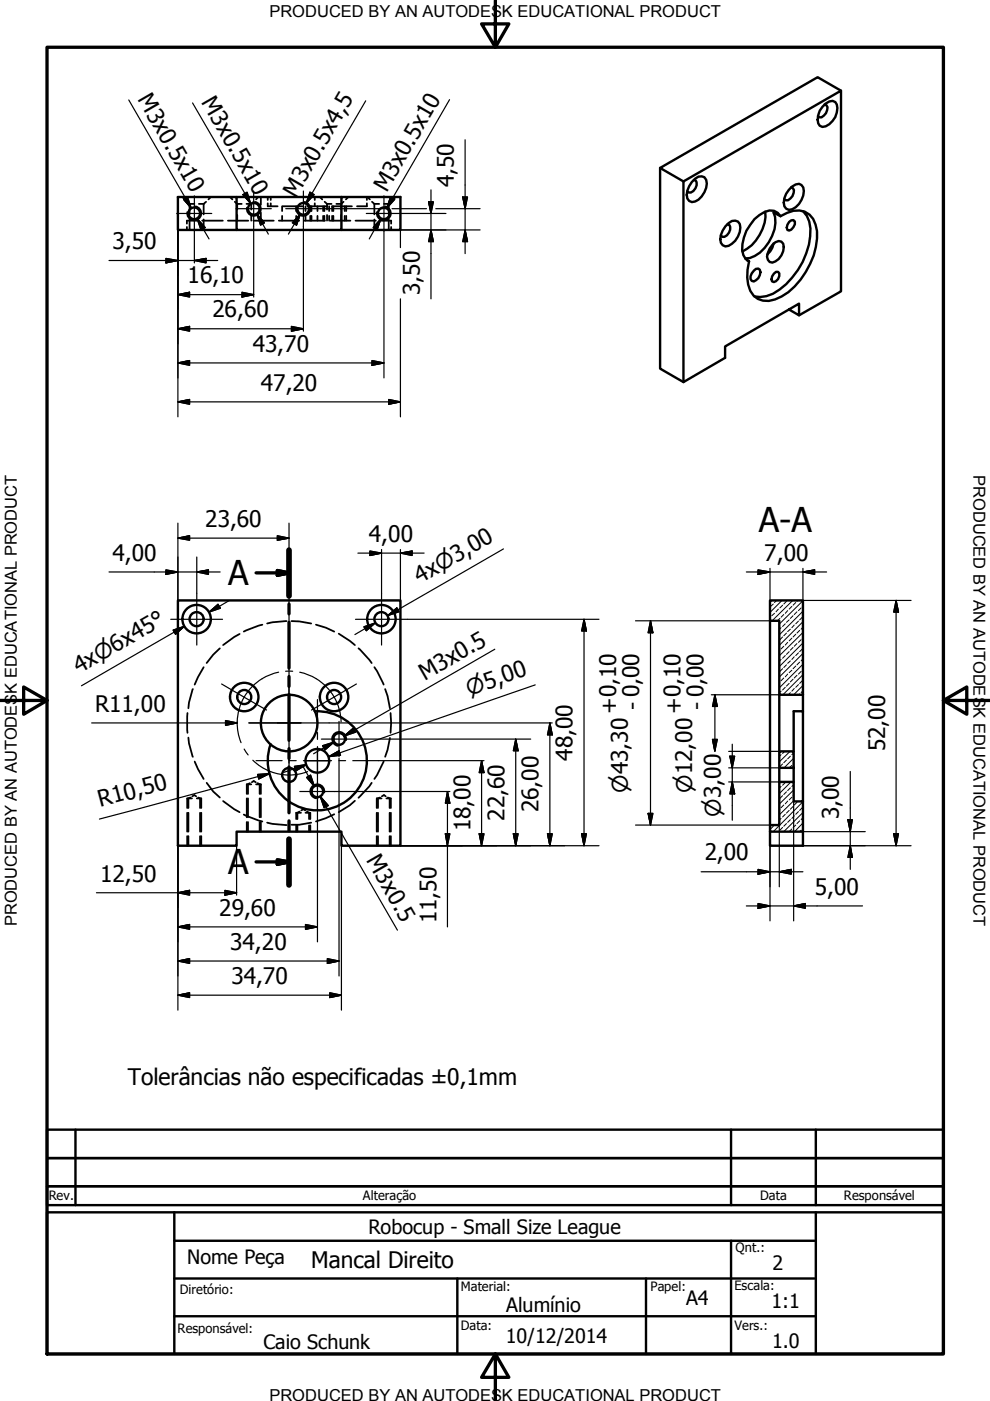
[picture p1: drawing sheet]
<svg xmlns="http://www.w3.org/2000/svg" width="210mm" height="297mm" viewBox="0 0 210 297" stroke-linecap="round" stroke-linejoin="round" font-family="sans-serif">
<!-- layer: Visible (ISO) -->
<g fill="none" stroke="#000" stroke-width=".51">
<path d="M178.3 19.2l-4.9-2.8-33.4 19.2 4.9 2.9M140 35.6v42.6l4.9 2.8M147.1 38.1l.4 .2a1.78 1.78 0 0 1-1.5 2.5l-.3-.2M147.4 37.9l.7-.4 .7-.1a1.66 1.66 0 0 1 .9 2.4 4 4 0 0 1-3 3 1.66 1.66 0 0 1-1-2.4l1-1.8zM167.7 39.7l.4 .2a1.81 1.81 0 0 1-1.5 2.6l-.3-.3M168 39.5l.7-.4 .7-.1a1.73 1.73 0 0 1 .9 2.5 4 4 0 0 1-3 3 1.7 1.7 0 0 1-1-2.5l.4-.9zM174.4 22.7a2.11 2.11 0 0 1 2.7-1.1 3.2 3.2 0 0 1-.6 4 2.11 2.11 0 0 1-2.7 1.1 3.2 3.2 0 0 1 .6-4zM174.8 22.1l.4 .2a1.81 1.81 0 0 1-1.5 2.6l-.3-.3M50.2 48.8h-12.5v-7h12.5v7h22.2v-7h12.5v7h-12.5M50.2 41.8h22.2M153.8 48l.7-.7a1.42 1.42 0 0 1 2.3 .2 4.1 4.1 0 0 1-3 4.7 1.66 1.66 0 0 1-1-2.4zM154.2 47.5l.4 .2a1.78 1.78 0 0 1-1.4 2.5l-.4-.2"/>
<path d="M158.4 55.2l.4 .2M159.8 57.4l.5-.4 .5-.1a1.34 1.34 0 0 1 0 2.1l-1 .7-.4-.2a1.56 1.56 0 0 1 .4-2.1zM162.2 44.9a9.1 9.1 0 0 1-4.8 8.4M163.8 51.9l.6-.5 .7-.3 .6 .1a2.28 2.28 0 0 1 0 3 2.26 2.26 0 0 1-2.5 1.3l-.4-.4a3.3 3.3 0 0 1 1-3.2zM164 51.6l-.2 .9-1.1 1.5M164.1 58l.4-.4h.5a1.38 1.38 0 0 1-.9 2.2l-.4-.1-.1-.5 .1-.6zM165.5 45.8a5.7 5.7 0 0 1 5.1-.9 4.6 4.6 0 0 1 2.6 4.1 16.2 16.2 0 0 1-7.5 13.9 4.8 4.8 0 0 1-5.9-.2 7 7 0 0 1-1.3-5.5l.3-1.8M165.5 45.8l-1.5-.7a7.5 7.5 0 0 1-1.9 7.5 5.5 5.5 0 0 1-4.1 2.2M165.5 45.8a2.39 2.39 0 0 0-3.4-.9 9.3 9.3 0 0 0-4.7 8.1l.2 1.1 .5 .8 .7 .5M167.3 47l.5-.3h.4l.3 .3a1.87 1.87 0 0 1-1.2 1.9l-.4-.1-.1-.6zM170.3 44.8a6.1 6.1 0 0 1 1.5 5.4 16.3 16.3 0 0 1-7.9 12.1l-1.4 .5-1.3 .2-1.2-.1M167.3 65.6l2.1 1.3v-2.5l-15.7 9.1v2.4l-8.8 5.1v-42.5l33.4-19.3v42.6l-8.9 5.1"/>
<path d="M37.7 127.3h47.2v52h-12.5v-3h-22.2v3h-12.5zM163.3 127.3h6.9v20h-5v-15.7h-1.9zM163.3 131.6v43.3M66.7 150.8a10.5 10.5 0 0 1 11.1 11.3 10.5 10.5 0 0 1-12.7 9.5 10.5 10.5 0 0 1-7.7-13.8M165.2 159.3h3.1v3.5h-3.1zM165.2 147.3v12M168.3 159.3v-8.5h1.9v25.5h-6.9v-1.4h1.9v-9.1h3.1v4.1h1.9M170.2 147.3v3.5M163.3 176.3v3h6.9v-3M165.2 162.8v3M168.3 162.8v3"/>
<circle cx="41.2" cy="45.2" r="1.24"/>
<circle cx="53.8" cy="44.3" r="1.24"/>
<circle cx="64.3" cy="44.3" r="1.24"/>
<circle cx="81.4" cy="45.2" r="1.24"/>
<circle cx="41.7" cy="131.3" r="1.49"/>
<circle cx="41.7" cy="131.3" r="3"/>
<circle cx="80.9" cy="131.3" r="1.49"/>
<circle cx="80.9" cy="131.3" r="3"/>
<circle cx="51.8" cy="147.8" r="1.49"/>
<circle cx="51.8" cy="147.8" r="3"/>
<circle cx="61.3" cy="153.3" r="6"/>
<circle cx="70.8" cy="147.8" r="1.49"/>
<circle cx="70.8" cy="147.8" r="3"/>
<circle cx="71.9" cy="156.7" r="1.24"/>
<circle cx="61.3" cy="164.3" r="1.49"/>
<circle cx="67.3" cy="161.3" r="2.51"/>
<circle cx="67.3" cy="167.8" r="1.24"/>
</g>
<!-- layer: Visible Narrow (ISO) -->
<path d="M41.4 43.8a1.49 1.49 0 0 1 1.2 1.7 1.49 1.49 0 0 1-1.7 1.2 1.49 1.49 0 0 1-1.2-1.7M54.1 42.8a1.49 1.49 0 0 1 1.2 1.7 1.49 1.49 0 0 1-1.7 1.2 1.49 1.49 0 0 1-1.3-1.7M64.6 42.8a1.49 1.49 0 0 1 1.2 1.7 1.49 1.49 0 0 1-1.8 1.2 1.49 1.49 0 0 1-1.2-1.7M81.6 43.8a1.49 1.49 0 0 1 1.2 1.7 1.49 1.49 0 0 1-1.7 1.2 1.49 1.49 0 0 1-1.2-1.7M73.4 156.9a1.49 1.49 0 0 0-1.2-1.7 1.49 1.49 0 0 0-1.8 1.2 1.49 1.49 0 0 0 1.3 1.7M68.7 168a1.49 1.49 0 0 0-1.2-1.7 1.49 1.49 0 0 0-1.7 1.2 1.49 1.49 0 0 0 1.2 1.8" fill="none" stroke="#000" stroke-width=".38"/>
<!-- layer: Hidden (ISO) -->
<g fill="none" stroke="#000" stroke-width=".38">
<path d="M38.7 41.8l.5 .5M39.6 48.1v.7M39.7 42.8l.5 .4M40.2 43.2h1M40.2 43.2v2.3M40.2 46.5v2.3M41.8 46.8h-2.2v.6M42.2 43.2h1M42.9 46.8h4.3M43.2 43.2v2.3M43.2 46.5v2.3M43.7 42.8l-.5 .4"/>
<path d="M44.7 41.8l-.5 .5M48.3 46.8h4.3M48.8 41.8l.5 .5M49.8 42.8l.5 .4M50.3 43.2h.9M50.3 43.2v1.2M50.3 45.6v1.2M52.3 43.2h1M53.3 43.2v1.2M53.3 45.6v1.2M53.7 46.8h4.3M53.8 42.8l-.5 .4"/>
<path d="M54.7 41.8l-.4 .5M55.3 41.8v1.6M55.3 45.1v1.7M56.8 43.1v.6h2.1M56.8 41.8v.6M57.4 41.8v.6M57.4 43.1v.6M59.1 46.8h4.3M59.8 43.7v1.1M59.8 45.8v1M59.9 43.7h4.2M62.8 43.7v1.1"/>
<path d="M62.8 45.8v1M64.5 46.8h4.4M64.8 43.7v1.1M64.8 45.8v1M65.2 43.7h4.2M65.8 43.7v1.1M65.8 45.8v1M66 43.7v1.1M66 45.8v1M66.7 41.8v.6M66.7 43.1v.6M67.3 43.7v1.1"/>
<path d="M67.3 45.8v1M67.8 41.8l.5 .5M68.5 43.7v1.1M68.5 45.8v1M68.8 43.7v1.1M68.8 45.8v1M68.8 42.8l.5 .4M69.3 43.2h1M69.3 43.2v1.2M69.3 45.6v1.2M69.8 43.7v1.1M69.8 45.8v1"/>
<path d="M70 46.8h4.3M70.4 45.8v1M70.7 43.7v1.1M70.7 45.8v1M71.3 43.2h1M72.3 43.2v1.2M72.3 45.6v1.2M72.8 42.8l-.5 .4M73.1 43.7v1.1M73.1 45.8v1M73.4 43.7v1.1M73.4 45.8v1"/>
<path d="M73.9 41.8l-.6 .5M74.6 43.7h-4.2v1.1M75.4 46.8h4.3M77.8 43.1v.6h-2.1M77.8 41.8v.6M77.9 41.8l.5 .5M78.9 42.8l.5 .4M79.4 43.2h1M79.4 43.2v2.3M79.4 46.5v2.3M80.8 46.8h2.1v.6M81.4 43.2h1"/>
<path d="M82.4 43.2v2.3M82.4 46.5v2.3M82.9 42.8l-.5 .4M82.9 48.1v.7M83.9 41.8l-.5 .5M46.6 137.5l-1.4 1.3-1.4 1.8M50.8 134.4l-1.1 .7-2.4 1.7M55.6 132.4l-3.9 1.5M60.8 131.7l-3.1 .2-1.1 .3M61.8 131.7h1.6l2.6 .5M67 132.4l2.1 .7 1.8 .8M71.8 134.4l3.4 2.4"/>
<path d="M76 137.5l2.8 3.1M39.8 151.2v4.2M39.9 156.4l.2 1.2 .8 2.9M40.9 146.1l-.8 2.9-.2 1.2M43.2 141.5l-1.2 2.1-.7 1.5M79.4 141.5l.5 .8 1.4 2.8M81.7 146.1l.5 1.5 .5 2.6M82.7 156.4l-.5 2.6-.5 1.5M82.8 151.2l.1 2.1-.1 2.1M39.7 172.3v4M39.7 177.3v2M39.9 172.3v4"/>
<path d="M39.9 177.3v2M40.4 169.1l-.5 .2v2M40.7 169.3h-1v2M40.8 168.8l.4-.2 .4 .2M41.3 161.5l.7 1.6 1.2 2M41.7 169.3h1v2M42 169.1l.4 .2v2M42.4 172.3v4M42.4 177.3v2M42.7 172.3v4M42.7 177.3v2M43.8 166l1.4 1.8 1.4 1.3"/>
<path d="M47.3 169.8l2.4 1.8 1.1 .6M51.7 172.7l3.9 1.5M52.3 169.3v4M52.3 174.3v2M52.6 169.3v4M52.6 174.3v2M53 166l-.4 .3v2M53.3 166.3h-1v2M53.4 165.8l.4-.2 .4 .2M54.3 166.3h1v2M54.6 166l.5 .3v2M55.1 169.3v4"/>
<path d="M55.1 174.3v2M55.3 169.3v4M55.3 174.3v2M56.6 174.4l1.1 .3 3.1 .2M62.8 175v1.3M63.1 175v1.3M63.5 172.1l-.4 .2v1.4M63.8 172.3h-1v1.4M63.9 171.8l.4-.2 .4 .2M64.8 172.3h1v1.4M65.1 172.1l.4 .2v1.4M65.5 175v1.3"/>
<path d="M65.8 175v1.3M66 174.4l-2.6 .5h-1.6M70.9 172.6l-1.8 .9-2.1 .7M75.2 169.8l-1 .9-2.4 1.5M78.8 166l-.5 .7-2.3 2.4M79.9 172.3v4M79.9 177.3v2M80.1 172.3v4M80.1 177.3v2M80.6 169.1l-.5 .2v2M80.9 169.3h-1v2M81 168.8l.4-.2 .4 .2"/>
<path d="M81.3 161.5l-1.4 2.8-.5 .8M81.9 169.3h1v2M82.2 169.1l.4 .2v2M82.6 172.3v4M82.6 177.3v2M82.9 172.3v4M82.9 177.3v2"/>
</g>
<!-- layer: Section Line (ISO) -->
<g fill="none" stroke="#000" stroke-width=".7">
<path d="M61.3 116.6v9.8M54.3 121.5h7M58.8 121l2.5 .5-2.5 .5zM61.3 128.1v2.1M61.3 131.9v9.8M61.3 143.4v2.1M61.3 147.2v9.8M61.3 158.7v2.1M61.3 162.6v9.7M61.3 174v2.1M61.3 177.9v9.7M54.3 182.7h7"/>
<path d="M58.8 182.3l2.5 .4-2.5 .5z"/>
</g>
<path d="M61.3 116.6v9.8M61.3 177.9v9.7" fill="none" stroke="#000" stroke-width="1.2"/>
<path d="M58.8 122l2.5-.5zM58.8 121l2.5 .5-2.5 .5zM58.8 183.2l2.5-.5zM58.8 182.3l2.5 .4-2.5 .5z" fill="#000" stroke="#000" stroke-width=".7"/>
<!-- layer: Border (ISO) -->
<path d="M10 10h190v277.1h-190zM105 0v10l-2.9-4.9h5.8l-2.9 4.9M0 148.5h10l-5-2.8v5.7l5-2.9M200 148.5l5 2.9v-5.7l-5 2.8h10M105 287.1l2.9 4.9h-5.8l2.9-4.9v9.9" fill="none" stroke="#000" stroke-width=".7"/>
<!-- layer: Title (ISO) -->
<path d="M10 239.5h190v6h-190zM16 239.5v16M155 239.5v16M173 239.5v16M10 245.5h190v6h-190zM10 251.5h190v4h-190zM37 263.1h136M137 271.1v16" fill="none" stroke="#000" stroke-width=".51"/>
<!-- layer: Title (ANSI) -->
<path d="M10 257h190v30.1h-190zM37 257v30.1M173 257v30.1M37 279.1h136M37 271.1h136M97 271.1v16M155 263.1v24" fill="none" stroke="#000" stroke-width=".51"/>
<!-- layer: Hatch (ISO) -->
<g fill="none" stroke="#000" stroke-width=".21">
<path d="M163.4 130.9l-.1 .1M163.6 127.3l-.3 .3M164 128.1l-.6 .5M164.2 130l-.6 .5M164.7 127.3l-.5 .4M165 129.1l-.5 .6M165.4 137.8l-.2 .2M165.4 131.1l-.6 .5M165.6 139.8l-.4 .4M165.6 133.1l-.4 .4M165.8 127.3l-2.5 2.5M165.9 135.1l-.5 .5"/>
<path d="M165.9 128.3l-.5 .6M166.2 137l-.6 .6M166.2 130.3l-.6 .6M166.5 139l-.6 .6M166.5 132.3l-.6 .5M166.8 134.2l-.6 .6M166.8 127.5l-.6 .6M167 136.2l-.5 .6M167 129.5l-.5 .5M167.3 138.2l-.5 .5M167.3 131.4l-.5 .5M167.6 133.4l-.6 .5"/>
<path d="M167.9 135.3l-.6 .6M167.9 128.6l-.6 .5M168.1 127.3l-4.4 4.3M168.1 137.3l-.5 .5M168.1 130.5l-.5 .6M168.4 139.2l-.5 .6M168.4 132.5l-.5 .6M168.7 134.5l-.6 .6M168.7 127.7l-.6 .6M169 136.4l-.6 .6M169 129.7l-.6 .6M169.2 127.3l-.2 .2"/>
<path d="M169.3 138.4l-.6 .6M169.3 131.7l-.6 .6M169.5 133.7l-.5 .5M169.9 135.6l-.6 .6M169.9 128.9l-.6 .6M170.1 137.6l-.6 .6M170.1 130.9l-.6 .5M170.2 138.5l-5 5.1M170.2 136.3l-5 5M170.2 134.1l-5 5M170.2 131.8l-5 5M170.2 129.6l-5 5"/>
<path d="M170.2 127.4l-5 4.9M170.2 139.7l-.3 .4M170.2 135.2l-.1 .1M170.2 133l-.3 .4M170.2 128.4l-.1 .2M165.4 144.6l-.2 .1M165.6 146.5l-.4 .4M165.9 141.8l-.5 .6M166.2 143.7l-.6 .6M166.4 159.3l-.5 .5M166.5 145.7l-.6 .6M166.8 141l-.6 .5"/>
<path d="M167 142.9l-.5 .6M167.3 144.9l-.5 .6M167.5 159.3l-2.3 2.2M167.6 146.9l-.5 .4M167.6 140.1l-.6 .5M167.9 142.1l-.6 .5M168.1 144l-.5 .6M168.3 159.6l-.4 .4M168.4 146l-.5 .5M168.7 141.2l-.6 .6M169 143.2l-.6 .5M169.3 145.1l-.6 .6"/>
<path d="M169.5 147.1l-.1 .2M169.5 140.4l-.5 .6M169.9 142.4l-.6 .5M170.1 144.3l-.6 .6M170.2 145.3l-1.9 2M170.2 143.1l-4.2 4.2M170.2 140.8l-5 5M170.2 146.4l-.3 .5M170.2 141.9l-.1 .2M164 175.2l-.6 .6M165.4 171.6h-.2M165.5 165.8l-.3 .2"/>
<path d="M165.6 160l-.4 .4M165.6 173.5l-.4 .3M165.6 166.7l-.4 .4M165.9 162l-.5 .5M165.9 175.4l-.5 .6M165.9 168.7l-.5 .6M166.2 170.7l-.6 .5M166.5 172.6l-.6 .6M166.5 165.9l-.6 .6M166.8 161.1l-.6 .6M166.8 174.6l-.6 .6M166.8 167.9l-.6 .6"/>
<path d="M167 169.8l-.5 .6M167.3 171.8l-.5 .6M167.6 160.3l-.6 .6M167.6 173.8l-.6 .6M167.6 167.1l-.6 .5M167.7 165.8l-2.5 2.5M167.9 162.3l-.6 .5M167.9 175.8l-.6 .5M167.9 169l-.6 .6M168.1 171l-.5 .6M168.3 160.8l-2.1 2M168.3 161.9l-.2 .1"/>
<path d="M168.3 169.8l-3.1 3M168.3 167.5l-3.1 3M168.3 168.6l-.2 .1M168.3 166.4l-.4 .3M168.4 173l-.5 .5M168.7 174.9l-.6 .5M169 170.1l-.6 .6M169.3 172.1l-.6 .5M169.5 174l-.5 .6M169.9 176l-.4 .3M170.1 171.2l-.6 .6M170.2 174.5l-1.7 1.8"/>
<path d="M170.2 172.3l-4 4M170.2 170l-6.2 6.3M170.2 175.6l-.1 .2M170.2 173.3l-.3 .5"/>
</g>
<!-- layer: Center Mark (ISO) -->
<g fill="none" stroke="#000" stroke-width=".25">
<path d="M37.5 45.3h7.4M41.2 41.5v7.5M50 44.2h7.5M53.8 40.5v7.5M60.6 44.2h7.4M64.3 40.5v7.5M77.7 45.3h7.5M81.4 41.5v7.5M36.2 131.3h11M41.7 125.8v11M75.4 131.3h11M80.9 125.8v11"/>
<path d="M47 145l9.5 5.5M52.8 153.3h11M58.8 153.3h11M61.3 144.8v11M61.3 150.8v11M67.3 158.3v3v-2.5M67.3 148.3v5.5M67.3 155.3v1.5M68.1 156.7h7.5M71.9 153v7.5M75.6 145l-9.6 5.5M54.3 161.3h5.5"/>
<path d="M61.3 160.3v8M61.3 161.3h1.5M63.6 167.8h7.4M64.3 161.3h3h-2.5M67.3 163.8v-2.5v3M67.3 164.1v7.4M67.3 165.8v1.5M67.3 168.8v5.5M69.8 161.3h-2.5h3M71.8 161.3h1.5M74.8 161.3h5.5"/>
</g>
<!-- layer: Dimension (ISO) -->
<g fill="none" stroke="#000" stroke-width=".25">
<path d="M27.3 21.2l13.3 23-1.3-2.2M40.8 21.8l12.3 21.4-1.2-2.2M77.5 21.4l-12.6 21.8 1.3-2.2M95.3 21.1l-13.3 23.1 1.2-2.2M98.6 29.6v24.2M23.1 55.2h23.1M35.2 54.8l2.5 .4-2.5 .5zM37.7 48.8v39.6M38.9 42.3l.9-.5 .8 2.4zM41.2 55.2l2.5-.4v.9zM41.2 49v6.7M41.8 46.3l1.7 1.9-.9 .6z"/>
<path d="M41.8 46.3l2.5 4.4M51.5 41.3l.9-.5 .7 2.4zM53.8 48v15M54.4 45.3l1.7 1.9-.9 .5zM54.4 45.3l2.5 4.3M63.7 45.3l-.8 2.4-.9-.5zM63.7 45.3l-2.5 4.3M64.3 48v22.2M65.7 40.8l.9 .5-1.7 1.9zM68 44.2h13.3M80.8 46.3l-.9 2.5-.8-.6zM80.8 46.3l-2.5 4.4"/>
<path d="M81.4 49v31.1M81.5 44.2h.8M82.8 41.8l.9 .5-1.7 1.9zM83.1 44.2h7.3M85.2 45.3h9.4M90.9 42.8h1l-.5 2.5zM91.4 48.8l.5 2.4h-1zM91.4 40.2v23.2M92.4 44.2h9.4M98.1 41.8h1l-.5 2.4zM98.6 48.8l.5 2.4h-1zM101.8 48.8h-16.9v3.7"/>
<path d="M37.7 62.5l2.5-.5v1zM37.7 69.7l2.5-.5v1zM37.7 76.9l2.5-.5v1.1zM37.7 62.5h16.1M37.7 69.7h26.6M37.7 76.9h43.7M51.3 62l2.5 .5-2.5 .5zM61.8 69.2l2.5 .5-2.5 .5zM78.9 76.4l2.5 .5-2.5 .6zM84.9 63.4v25M37.7 85.2l2.5-.5v1zM37.7 85.2h47.2"/>
<path d="M82.4 84.7l2.5 .5-2.5 .5zM37.7 114.1l2.5-.5v.9zM37.7 110.9v16.4M37.7 114.1h23.6M41.7 118.1v7.7M58.8 113.6l2.5 .5-2.5 .4zM61.3 110.9v33.9M75.9 117.3h14M78.4 116.8l2.5 .5-2.5 .5zM80.9 116.5v9.3M84.9 117.3l2.5-.5v1zM84.9 116.5v10.8"/>
<path d="M106.7 116.4l-24.5 14.1 2.1-1.2M23.1 121.3h23.6M35.2 120.8l2.5 .5-2.5 .5zM36.7 133.6l2.4-.8-1.9 1.7zM37 134l2.1-1.2-21.8 12.6M41.7 121.3l2.5-.5v1zM44.3 129.8l1.9-1.7 .5 .9zM48.6 127.3l-4.3 2.5M77.2 132.9l2.4-.8-1.9 1.6zM79.6 132.1l-4.4 2.4M82.2 130.5l1.9-1.6 .5 .8zM86.4 131.3h40.6"/>
<path d="M104.9 137.7l-31.9 18.4 2.1-1.2M123.8 131.3l.5 2.5h-1zM123.8 131.3v48M134.7 131.6h28.6M137.9 131.6l.5 2.6h-1zM137.9 131.6v43.3M158.2 121.3h17.1M160.7 120.8l2.6 .5-2.6 .5zM163.3 120.5v74.7M170.2 121.3l2.5-.5v1zM170.2 120.5v58.8h23M170.2 127.3h23"/>
<path d="M190 127.3l.5 2.5h-1zM190 127.3v52M19.4 153.3h30.9M47.8 152.8l2.5 .5-2.5 .5zM68.4 158.1l2.4-.8-1.9 1.7zM69.8 153.3h2M70.8 157.3l-4.3 2.5M72 153.3h45.1M73 156.1l1.9-1.7 .5 .8zM75.6 156.7h36.9M109.3 156.7l.6 2.5h-1.1zM109.3 156.7v22.6"/>
<path d="M113.5 145.2l-43.8 15.3 2.3-.9M116.6 153.3l.5 2.5h-1zM116.6 153.3v26M150.8 147.3h14.4M151.6 147.3l.5 2.5h-1zM151.6 147.3v11.8l.5-2.3h-1l.4 2.3M154.5 159.3h10.7M155.3 157.8v16.1M37.7 179.3v34.9M50.2 179.3v10.5M54.6 164.2l2.5-.2-2.2 1.1zM57.1 164l-36 9.7"/>
<path d="M62.4 162.5l2.6-.4-2.3 1.3zM64.2 162.4l2.5 4.3M65 162.1l-4.8 1.7M65 164.8l.8-.5 .9 2.4zM67.3 174.3v25.4M67.9 168.8l1.7 2-.9 .4zM69.2 171.1l-1.3-2.3 16.4 28.4M69.7 160.5l2.2-1.3 .3 .9zM71 167.8h24.4M71.9 160.8v.4M71.9 161.4v45.5M72.4 179.3v34.9"/>
<path d="M80.3 161.3h22.3M84.9 179.3h42.1M94.4 176.8h1l-.5 2.5zM94.9 167.8l.5 2.5h-1zM94.9 167.8v28.7M101.6 176.8h1l-.5 2.5zM102.1 161.3l.5 2.5h-1zM102.1 161.3v18M108.8 176.8h1.1l-.6 2.5zM116.1 176.8h1l-.5 2.5zM123.3 176.8h1l-.5 2.5zM134.7 174.9h28.6"/>
<path d="M137.4 172.5h1l-.5 2.4zM154.5 162.8h10.7M154.5 165.8h10.7M154.7 160.3h1.1l-.5 2.5zM155.3 165.8l.5 2.5h-1.1zM165.2 174.9v13.1M168.3 169.9v25.3M170.2 176.3h13.3M179.8 173.8h.9l-.4 2.5zM180.3 179.3l.4 2.5h-.9zM180.3 163.6v20.7M189.5 176.8h1l-.5 2.5z"/>
<path d="M20.4 189.3h29.8M37.7 189.3l2.5-.5v1zM37.7 196.5l2.5-.5v1zM37.7 196.5h29.6M47.7 188.8l2.5 .5-2.5 .5zM64.8 196l2.5 .5-2.5 .5zM148.7 184.8h21.5M158.2 192.1h24.7M160.7 184.3l2.6 .5-2.6 .5zM160.7 191.6l2.6 .5-2.6 .5zM165.2 184.8l2.6-.5v1zM168.3 192.1l2.5-.5v1z"/>
<path d="M37.7 203.8l2.5-.6v1.1zM37.7 211l2.5-.5v1zM37.7 203.8h34.2M37.7 211h34.7M69.4 203.2l2.5 .6-2.5 .5zM69.9 210.5l2.5 .5-2.5 .5z"/>
</g>
<g fill="#000" stroke="#000" stroke-width=".25">
<path d="M35.2 55.7l2.5-.5zM35.2 54.8l2.5 .4-2.5 .5zM38.9 42.3l1.7 1.9zM38.9 42.3l.9-.5 .8 2.4zM41.8 46.3l1.7 1.9zM41.8 46.3l1.7 1.9-.9 .6zM41.2 55.2l2.5-.4zM41.2 55.2l2.5-.4v.9zM51.5 41.3l1.6 1.9zM51.5 41.3l.9-.5 .7 2.4zM54.4 45.3l1.7 1.9zM54.4 45.3l1.7 1.9-.9 .5z"/>
<path d="M63.7 45.3l-.8 2.4zM63.7 45.3l-.8 2.4-.9-.5zM65.7 40.8l-.8 2.4zM65.7 40.8l.9 .5-1.7 1.9zM80.8 46.3l-.9 2.5zM80.8 46.3l-.9 2.5-.8-.6zM82.8 41.8l-.8 2.4zM82.8 41.8l.9 .5-1.7 1.9zM90.9 42.8l.5 2.5zM90.9 42.8h1l-.5 2.5zM91.4 48.8l.5 2.4zM91.4 48.8l.5 2.4h-1z"/>
<path d="M98.1 41.8l.5 2.4zM98.1 41.8h1l-.5 2.4zM98.6 48.8l.5 2.4zM98.6 48.8l.5 2.4h-1zM37.7 62.5l2.5-.5zM37.7 62.5l2.5-.5v1zM37.7 69.7l2.5-.5zM37.7 69.7l2.5-.5v1zM37.7 76.9l2.5-.5zM37.7 76.9l2.5-.5v1.1zM51.3 63l2.5-.5zM51.3 62l2.5 .5-2.5 .5z"/>
<path d="M61.8 70.2l2.5-.5zM61.8 69.2l2.5 .5-2.5 .5zM78.9 77.5l2.5-.6zM78.9 76.4l2.5 .5-2.5 .6zM37.7 85.2l2.5-.5zM37.7 85.2l2.5-.5v1zM82.4 85.7l2.5-.5zM82.4 84.7l2.5 .5-2.5 .5zM37.7 114.1l2.5-.5zM37.7 114.1l2.5-.5v.9zM58.8 114.5l2.5-.4zM58.8 113.6l2.5 .5-2.5 .4z"/>
<path d="M78.4 117.8l2.5-.5zM78.4 116.8l2.5 .5-2.5 .5zM84.9 117.3l2.5-.5zM84.9 117.3l2.5-.5v1zM35.2 121.8l2.5-.5zM35.2 120.8l2.5 .5-2.5 .5zM37.2 134.5l1.9-1.7zM36.7 133.6l2.4-.8-1.9 1.7zM41.7 121.3l2.5-.5zM41.7 121.3l2.5-.5v1zM44.3 129.8l1.9-1.7zM44.3 129.8l1.9-1.7 .5 .9z"/>
<path d="M77.7 133.7l1.9-1.6zM77.2 132.9l2.4-.8-1.9 1.6zM82.2 130.5l1.9-1.6zM82.2 130.5l1.9-1.6 .5 .8zM123.8 131.3l.5 2.5zM123.8 131.3l.5 2.5h-1zM137.9 131.6l.5 2.6zM137.9 131.6l.5 2.6h-1zM160.7 121.8l2.6-.5zM160.7 120.8l2.6 .5-2.6 .5zM170.2 121.3l2.5-.5zM170.2 121.3l2.5-.5v1z"/>
<path d="M190 127.3l.5 2.5zM190 127.3l.5 2.5h-1zM47.8 153.8l2.5-.5zM47.8 152.8l2.5 .5-2.5 .5zM68.9 159l1.9-1.7zM68.4 158.1l2.4-.8-1.9 1.7zM69.7 160.5l2.2-1.3zM69.7 160.5l2.2-1.3 .3 .9zM73 156.1l1.9-1.7zM73 156.1l1.9-1.7 .5 .8zM109.3 156.7l.6 2.5zM109.3 156.7l.6 2.5h-1.1z"/>
<path d="M116.6 153.3l.5 2.5zM116.6 153.3l.5 2.5h-1zM151.1 156.8l.5 2.5zM151.1 156.8h1l-.5 2.5zM151.6 147.3l.5 2.5zM151.6 147.3l.5 2.5h-1zM54.9 165.1l2.2-1.1zM54.6 164.2l2.5-.2-2.2 1.1zM62.7 163.4l2.3-1.3zM62.4 162.5l2.6-.4-2.3 1.3zM65 164.8l1.7 1.9zM65 164.8l.8-.5 .9 2.4z"/>
<path d="M67.9 168.8l1.7 2zM67.9 168.8l1.7 2-.9 .4zM94.4 176.8l.5 2.5zM94.4 176.8h1l-.5 2.5zM94.9 167.8l.5 2.5zM94.9 167.8l.5 2.5h-1zM101.6 176.8l.5 2.5zM101.6 176.8h1l-.5 2.5zM102.1 161.3l.5 2.5zM102.1 161.3l.5 2.5h-1zM108.8 176.8l.5 2.5zM108.8 176.8h1.1l-.6 2.5z"/>
<path d="M116.1 176.8l.5 2.5zM116.1 176.8h1l-.5 2.5zM123.3 176.8l.5 2.5zM123.3 176.8h1l-.5 2.5zM137.4 172.5l.5 2.4zM137.4 172.5h1l-.5 2.4zM154.7 160.3l.6 2.5zM154.7 160.3h1.1l-.5 2.5zM155.3 165.8l.5 2.5zM155.3 165.8l.5 2.5h-1.1zM179.8 173.8l.5 2.5zM179.8 173.8h.9l-.4 2.5z"/>
<path d="M189.5 176.8l.5 2.5zM189.5 176.8h1l-.5 2.5zM37.7 189.3l2.5-.5zM37.7 189.3l2.5-.5v1zM37.7 196.5l2.5-.5zM37.7 196.5l2.5-.5v1zM47.7 189.8l2.5-.5zM47.7 188.8l2.5 .5-2.5 .5zM64.8 197l2.5-.5zM64.8 196l2.5 .5-2.5 .5zM160.7 185.3l2.6-.5zM160.7 184.3l2.6 .5-2.6 .5z"/>
<path d="M160.7 192.6l2.6-.5zM160.7 191.6l2.6 .5-2.6 .5zM165.2 184.8l2.6-.5zM165.2 184.8l2.6-.5v1zM168.3 192.1l2.5-.5zM168.3 192.1l2.5-.5v1zM180.3 179.3l.4 2.5zM180.3 179.3l.4 2.5h-.9zM37.7 203.8l2.5-.6zM37.7 203.8l2.5-.6v1.1zM37.7 211l2.5-.5zM37.7 211l2.5-.5v1z"/>
<path d="M69.4 204.3l2.5-.5zM69.4 203.2l2.5 .6-2.5 .5zM69.9 211.5l2.5-.5zM69.9 210.5l2.5 .5-2.5 .5z"/>
</g>
<!-- layer: Centerline (ISO) -->
<path d="M51.8 158.8l.8 1.3M59.1 142.5a11 11 0 0 0-8 15M60.6 142.3h1.5M63.5 142.5a11 11 0 0 1 8.8 10.5M53.6 161.2a11 11 0 0 0 11.6 2.4" fill="none" stroke="#000" stroke-width=".25"/>
<g font-size="7.2">
<text x="160.9" y="112.9">A-A</text>
<text x="48.4" y="124.1">A</text>
<text x="48.4" y="185.4">A</text>
</g>
<g font-size="4.8">
<text x="29.1" y="21.1" transform="rotate(60 29.1 21.1)">M3x0.5x10</text>
<text x="42.6" y="21.7" transform="rotate(60 42.6 21.7)">M3x0.5x10</text>
<text x="82" y="40.9" transform="rotate(-60 82 40.9)">M3x0.5x10</text>
<text x="96.2" y="39.7" transform="rotate(-90 96.2 39.7)">4,50</text>
<text x="62.8" y="42.1" transform="rotate(-60 62.8 42.1)">M3x0.5x4,5</text>
<text x="23.9" y="52.9">3,50</text>
<text x="39.8" y="60.1">16,10</text>
<text x="89" y="62.6" transform="rotate(-90 89 62.6)">3,50</text>
<text x="45" y="67.3">26,60</text>
<text x="53.6" y="74.5">43,70</text>
<text x="55.3" y="82.9">47,20</text>
<text x="43.5" y="111.7">23,60</text>
<text x="23.9" y="118.9">4,00</text>
<text x="78.2" y="114.9">4,00</text>
<text x="162.1" y="118.9">7,00</text>
<text x="89" y="123.8" transform="rotate(-30 89 123.8)">4x⌀3,00</text>
<text x="16.8" y="142.9" transform="rotate(-30 16.8 142.9)">4x⌀6x45°</text>
<text x="90" y="144.4" transform="rotate(-30 90 144.4)">M3x0.5</text>
<text x="20.2" y="150.9">R11,00</text>
<text x="130.8" y="151.4" transform="rotate(-90 130.8 151.4)">+0,10</text>
<text x="135.7" y="150.5" transform="rotate(-90 135.7 150.5)">- 0,00</text>
<text x="144.5" y="151.4" transform="rotate(-90 144.5 151.4)">+0,10</text>
<text x="149.4" y="150.5" transform="rotate(-90 149.4 150.5)">- 0,00</text>
<text x="121.4" y="161.3" transform="rotate(-90 121.4 161.3)">48,00</text>
<text x="187.6" y="159.3" transform="rotate(-90 187.6 159.3)">52,00</text>
<text x="21.2" y="171.2" transform="rotate(-15 21.2 171.2)">R10,50</text>
<text x="107" y="174" transform="rotate(-90 107 174)">22,60</text>
<text x="114.2" y="172.3" transform="rotate(-90 114.2 172.3)">26,00</text>
<text x="177.9" y="173.7" transform="rotate(-90 177.9 173.7)">3,00</text>
<text x="99.8" y="176.3" transform="rotate(-90 99.8 176.3)">18,00</text>
<text x="77.5" y="182.4" transform="rotate(60 77.5 182.4)">M3x0.5</text>
<text x="149.4" y="182.4">2,00</text>
<text x="21.2" y="186.9">12,50</text>
<text x="172.8" y="189.7">5,00</text>
<text x="46.5" y="194.1">29,60</text>
<text x="92.5" y="195.8" transform="rotate(-90 92.5 195.8)">11,50</text>
<text x="48.8" y="201.3">34,20</text>
<text x="49.1" y="208.6">34,70</text>
<text x="27.1" y="230">Tolerâncias não especificadas ±0,1mm</text>
<text x="66" y="268.9">Mancal Direito</text>
</g>
<g font-size="4.6">
<text x="99.4" y="147.6" transform="rotate(-19 99.4 147.6)">⌀5,00</text>
<text x="133.1" y="168.1" transform="rotate(-90 133.1 168.1)">⌀43,30</text>
<text x="146.7" y="168.1" transform="rotate(-90 146.7 168.1)">⌀12,00</text>
<text x="152.8" y="173.2" transform="rotate(-90 152.8 173.2)">⌀3,00</text>
</g>
<g font-size="4.2">
<text x="78.1" y="261.5">Robocup - Small Size League</text>
<text x="39.7" y="268.1">Nome Peça</text>
<text x="163.8" y="269.3">2</text>
<text x="107.3" y="278.2">Alumínio</text>
<text x="145.5" y="276.7">A4</text>
<text x="163.6" y="277.2">1:1</text>
<text x="55.9" y="286.1">Caio Schunk</text>
<text x="107.3" y="284.7">10/12/2014</text>
<text x="163.7" y="285.9">1.0</text>
</g>
<g font-size="3.5">
<text x="57.1" y="3.6">PRODUCED BY AN AUTODESK EDUCATIONAL PRODUCT</text>
<text x="206.4" y="100.7" transform="rotate(90 206.4 100.7)">PRODUCED BY AN AUTODESK EDUCATIONAL PRODUCT</text>
<text x="3.6" y="196.4" transform="rotate(-90 3.6 196.4)">PRODUCED BY AN AUTODESK EDUCATIONAL PRODUCT</text>
<text x="57.1" y="297">PRODUCED BY AN AUTODESK EDUCATIONAL PRODUCT</text>
</g>
<g font-size="2.7">
<text x="10.4" y="254.5">Rev.</text>
<text x="77" y="254.5">Alteração</text>
<text x="161.2" y="254.5">Data</text>
<text x="178.9" y="254.4">Responsável</text>
<text x="156" y="265.4">Qnt.:</text>
<text x="38.1" y="274.4">Diretório:</text>
<text x="97.7" y="273.7">Material:</text>
<text x="137.9" y="273.8">Papel:</text>
<text x="155.7" y="273.6">Escala:</text>
<text x="97.7" y="282">Data:</text>
<text x="155.7" y="282">Vers.:</text>
<text x="37.7" y="282.6">Responsável:</text>
</g>
</svg>
